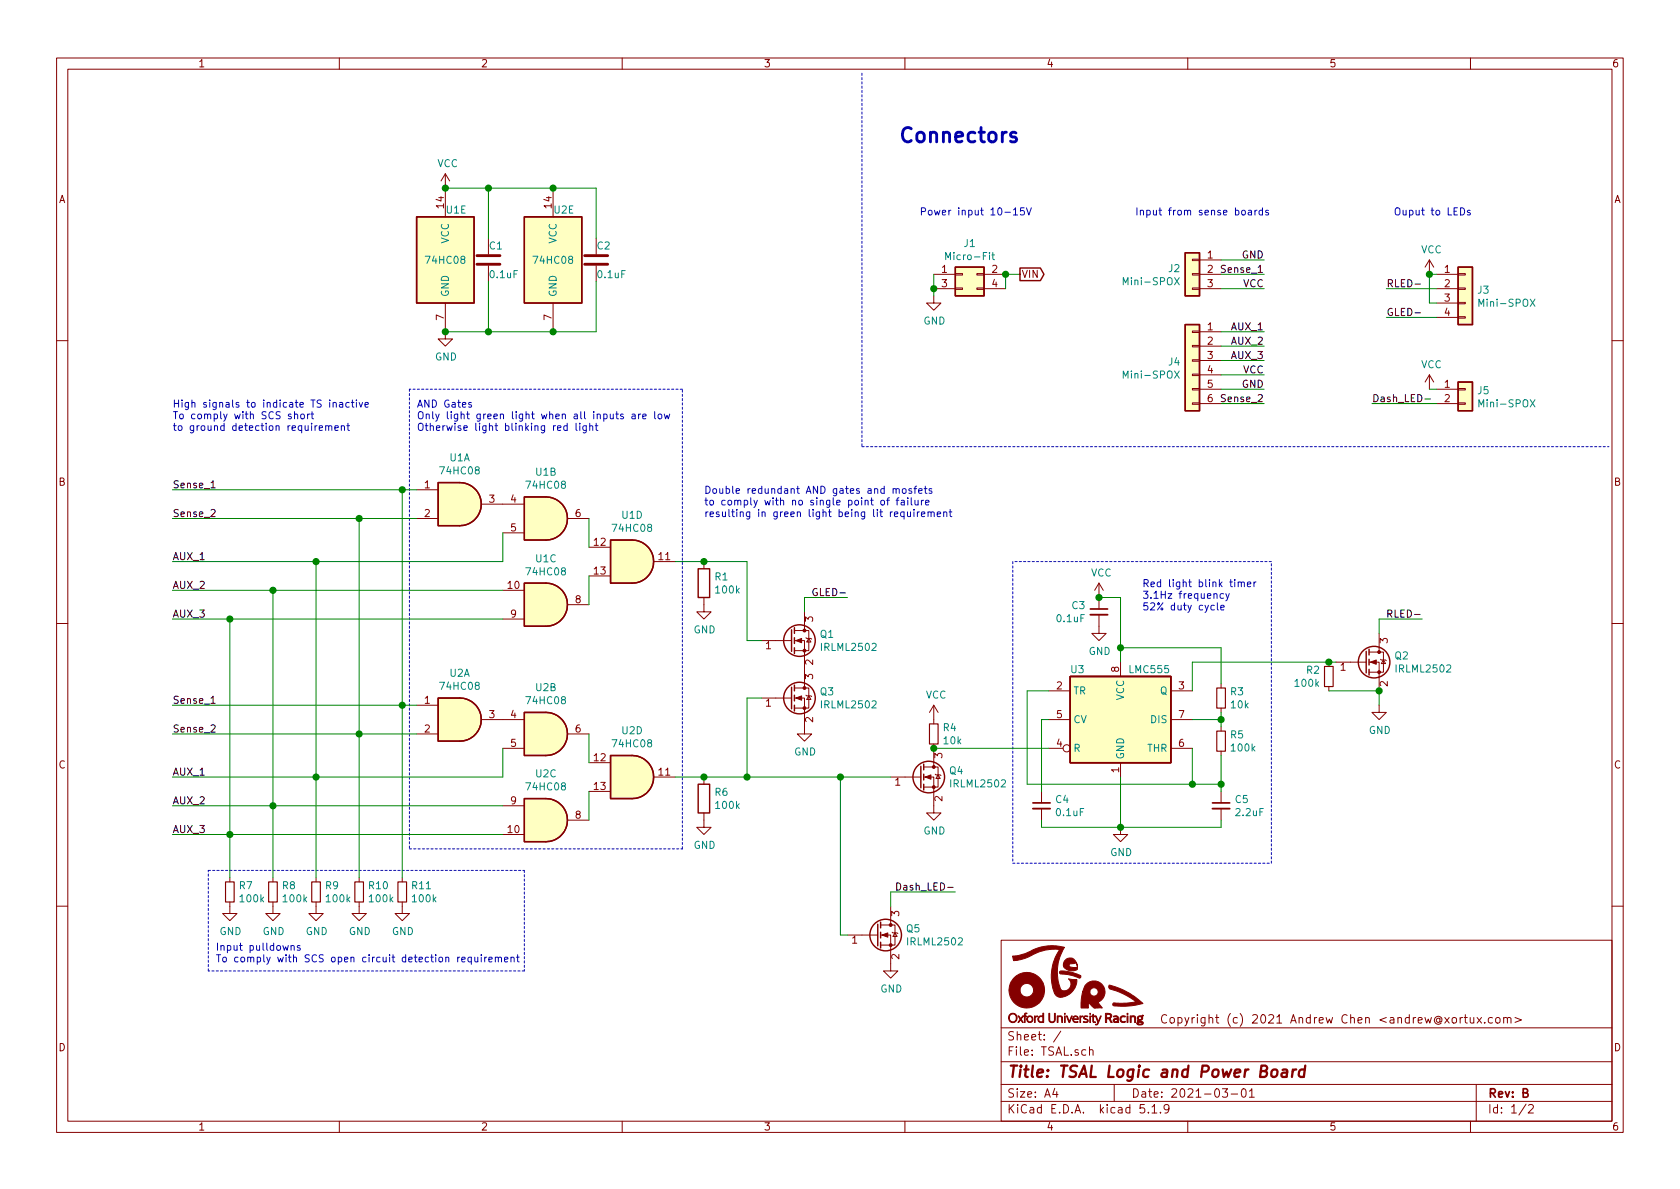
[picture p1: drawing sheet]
<svg xmlns="http://www.w3.org/2000/svg" width="297mm" height="210mm" viewBox="0 0 297 210" stroke-linecap="round" stroke-linejoin="round" font-family="sans-serif">
<g fill="none" stroke="#840000" stroke-width=".18">
<path d="M10 10.3h277v189.9h-277zM12 12.2h273v186.1h-273zM60 10.3v1.9M110 10.3v1.9M160 10.3v1.9M210 10.3v1.9M260 10.3v1.9M78.7 30.7v7.6M78.7 30.7l-.7 1.3M78.7 30.7l.8 1.3M97.8 33.3v5M78.7 53.6v6.3h1.3l-1.3 1.3-1.2-1.3h1.2"/>
<path d="M86.4 42.2v2.8M86.4 47v2.8M97.8 53.6v5.1M105.4 42.2v2.8M105.4 47v2.8M165.1 52.3v1.3h1.3l-1.3 1.3-1.3-1.3h1.3M165.1 48.5h3.8M165.1 51h3.8M168.9 50.9h1.3v.3h-1.3zM168.9 48.4h1.3v.2h-1.3zM172.7 50.9h1.3v.3h-1.3zM172.7 48.4h1.3v.2h-1.3z"/>
<path d="M174 48.5h3.8M174 51h3.8M210.8 50.9h1.3v.3h-1.3zM210.8 48.4h1.3v.2h-1.3zM210.8 45.8h1.3v.3h-1.3zM210.8 58.5h1.3v.3h-1.3zM212.1 48.5h3.8M212.1 51h3.8M212.1 46h3.8M212.1 58.7h3.8M252.7 46l-.7 1.2M252.7 46v2.5"/>
<path d="M252.7 46l.8 1.2M254 48.5h3.8M254 51h3.8M254 53.6h3.8M254 56.1h3.8M257.8 56h1.3v.3h-1.3zM257.8 53.5h1.3v.2h-1.3zM257.8 50.9h1.3v.3h-1.3zM257.8 48.4h1.3v.2h-1.3zM10 60.2h2M210.8 71.2h1.3v.3h-1.3zM210.8 68.7h1.3v.3h-1.3z"/>
<path d="M210.8 66.2h1.3v.2h-1.3zM210.8 63.6h1.3v.3h-1.3zM210.8 61.1h1.3v.2h-1.3zM212.1 68.8h3.8M212.1 71.4h3.8M212.1 61.2h3.8M212.1 63.7h3.8M212.1 66.3h3.8M252.7 66.3v2.5M252.7 66.3l-.7 1.3M252.7 66.3l.8 1.3M254 68.8h3.8"/>
<path d="M254 71.4h3.8M257.8 71.2h1.3v.3h-1.3zM257.8 68.7h1.3v.3h-1.3zM285 60.2h2M73.7 91.7h3.8M73.7 86.6h3.8M85.1 89.1h7.6M88.9 94.2h3.8M100.3 91.7h3.8M104.1 96.8h3.8M115.6 99.3h3.8M124.5 99.3v1.3"/>
<path d="M10 110.3h2M88.9 104.4h3.8M88.9 109.5h3.8M100.3 106.9h3.8M104.1 101.8h3.8M124.5 105.7v2.5h1.2l-1.2 1.3-1.3-1.3h1.3M134.6 113.3h5.4M140.5 113.3h1.7v8.4M140.5 111.5h2.5v3.6h-2.5M142.2 108.2v3.3M142.5 112.8l.1 .1h.8l.1 .1M143 112.9l.4 .6h-.8z"/>
<path d="M194.3 108.7v3.3h1.3l-1.3 1.3-1.3-1.3h1.3M194.3 103.1l-.8 1.3M194.3 103.1v4.6M194.3 103.1l.8 1.3M198.1 117.1v2.5M234.9 117.1v.8M236.2 117.1h5.4M242.1 117.1h1.7v5.1M242.1 115.3h2.5v3.6h-2.5M243.8 112v3.3M244.1 116.6l.1 .1h.8l.1 .1M244.6 116.7l.4 .6h-.8z"/>
<path d="M285 110.3h2M73.7 129.8h3.8M73.7 124.7h3.8M85.1 127.2h7.6M88.9 132.3h3.8M100.3 129.8h3.8M104.1 134.9h3.8M104.1 139.9h3.8M115.6 137.4h3.8M124.5 137.4v1.3M134.6 123.4h5.4M140.5 123.4h1.7v6.4h1.3l-1.3 1.3-1.2-1.3h1.2"/>
<path d="M140.5 121.7h2.5v3.5h-2.5M142.5 122.9l.1 .2h.8l.1 .1M143 123.1l.4 .6h-.8zM157.5 137.4h5.3M163.3 137.4h1.8v6.4h1.3l-1.3 1.2-1.3-1.2h1.3M163.3 135.6h2.6v3.6h-2.6M165.1 124.7l-.8 1.3M165.1 124.7v3.3M165.1 131.6v4M165.1 124.7l.8 1.3M165.4 136.9l.1 .1h.7l.2 .2M165.9 137l.3 .7h-.7z"/>
<path d="M184.1 139.9v2.1M185.4 122.2h3.8M185.4 132.3h2.6M185.4 127.2h3.8M198.1 134.9v2.5M207 122.2h3.8M207 132.3h3.8M207 127.2h3.8M215.9 120.9v.8M215.9 125.2v.8M215.9 128.5v.8M215.9 132.8v.8"/>
<path d="M215.9 139.9v2.1M234.9 121.4v.8M243.8 124.7v1.3h1.3l-1.3 1.2-1.2-1.2h1.2M40.6 159.5v2h1.3l-1.3 1.3-1.2-1.3h1.2M40.6 155.2v.8M48.3 159.5v2h1.2l-1.2 1.3-1.3-1.3h1.3M48.3 155.2v.8M55.9 159.5v2h1.2l-1.2 1.3-1.3-1.3h1.3M55.9 155.2v.8M63.5 159.5v2h1.3l-1.3 1.3-1.3-1.3h1.3M63.5 155.2v.8M71.1 159.5v2h1.3l-1.3 1.3-1.3-1.3h1.3"/>
<path d="M71.1 155.2v.8M88.9 147.6h3.8M88.9 142.5h3.8M100.3 145h3.8M124.5 143.8v2.5h1.2l-1.2 1.3-1.3-1.3h1.3M184.1 143v2M198.1 146.3v1.3h1.3l-1.3 1.2-1.3-1.2h1.3M215.9 143v2M10 160.2h2M149.9 165.3h5.3M155.7 165.3h1.8v6.4h1.2l-1.2 1.3-1.3-1.3h1.3M155.7 163.6h2.5v3.5h-2.5"/>
<path d="M157.5 160.3v3.3M157.7 164.8l.2 .2h.7l.1 .1M158.2 165l.4 .6h-.7zM177 166.3h108v32h-108zM258.6 179.9l-.3 .1-.1 .2M258.9 179.9h.5M259.1 179.4v1.3l.3 .2M259.9 179.9l.1 .9 .4 .1 .2-.1M260.6 179.9v1M261.2 179.9l.8 1M262 179.9l-.8 1M265.9 179.9v1"/>
<path d="M267.9 179.9l1.1 .5-1.1 .4M285 160.2h2M60 198.3v1.9M110 198.3v1.9M160 198.3v1.9M177 194.8h108M177 191.8h108M177 187.8h108M177 181.8h108M186.5 192.5l-.4 1h1M186.8 193v1M187.6 182.3l-1.3 2"/>
<path d="M192.6 185.7l.2-.1 .4 .1 .1 .9M192.6 185.1v1.5M197 191.8v3M202.3 195.3h-.7l-.1 .7 .3-.1 .5 .1 .1 .2-.1 .5-.2 .1-.6-.1M203 196.7v.1M203.7 195.8l.4-.5v1.5M203.7 196.8h.8M205.2 196.7v.1M206.7 196l-.1 .2a.48 .48 0 0 1-.7-.1v-.6a.48 .48 0 0 1 .7-.1v.1a1.19 1.19 0 0 1-.2 1.2l-.4 .1M210 198.3v1.9M216.1 192.5h.9l-.4 .6 .4 .1v.7l-.2 .1-.7-.1M217.7 193.5h1.1"/>
<path d="M219.6 192.7l.4-.2a.94 .94 0 0 1 0 1.5 .82 .82 0 0 1-.4-1.3zM220.9 193l.4-.5v1.5M220.9 194h.9M260 198.3v1.9M261 191.8v6.5M262.5 180.8v.1M263.9 180l-.5-.1-.3 .3 .1 .6 .2 .1 .5-.1M264.5 180.1l.2-.2 .5 .2v.7l-.3 .1-.4-.1zM265.9 180.1v-.1a.37 .37 0 0 1 .6 .1v.8M266.5 180.1l.1-.1a.37 .37 0 0 1 .6 .1v.8M269.8 195.2l-1.2 2M270.3 195.5l.2-.2h.3l.3 .5-.9 1h.9"/>
<circle cx="188.6" cy="132.3" r=".63"/>
</g>
<path d="M226.8 189.2h.7v1.2M227.6 189.6l-.7 .1a.4 .4 0 0 0-.3 .3 .4 .4 0 0 0 .2 .4l.7-.1M228.6 189.1l-.2 1.3M229.2 189.1a.55 .55 0 0 0-.7 .4M230.7 189.2a.68 .68 0 0 0-1 .3v.8l.3 .1 .6-.1M230.8 188.4l-.3 2" fill="none" stroke="#840000" stroke-width=".41"/>
<g fill="#840000" stroke="#840000" stroke-width=".18">
<path d="M193.7 179.6h.1l.4 1 .4-1h.1l-.5 1.4-.3 .2h-.2l.3-.1 .1-.3z"/>
<path d="M201.2 179.8l.3-.2 .3 .1 .3-.2 .1 .1-.2 .2a.5 .5 0 0 1-.2 .6 .5 .5 0 0 1-.5 .1l.1 .1h.3a.34 .34 0 0 1 .5 .4 .34 .34 0 0 1-.5 .2h-.1a.45 .45 0 0 1-.6-.3l.6 .2a.2 .2 0 0 0 .3 0 .2 .2 0 0 0 0-.3h-.6l-.3 .1 .2-.6-.1-.3h.2l.1 .3a.3 .3 0 0 0 .4-.2 .3 .3 0 0 0-.2-.4 .3 .3 0 0 0-.3 .3h-.2z"/>
<path d="M178.5 179.5a.78 .78 0 0 1 1.1-.1 .78 .78 0 0 1 0 1.2 .78 .78 0 0 1-1.2-.1l-.1-.5h.2a.63 .63 0 0 0 .8 .7 .63 .63 0 0 0 .4-1 .6 .6 0 0 0-.8-.4 .6 .6 0 0 0-.4 .7h-.2z"/>
<path d="M185.4 179.2h.2v1.1a.42 .42 0 0 0 .4 .4 .42 .42 0 0 0 .4-.3v-1.2h.2v.9a.59 .59 0 0 1-.5 .7 .59 .59 0 0 1-.7-.4z"/>
<path d="M181.7 179.8a.56 .56 0 0 1 .9 .1 .56 .56 0 0 1-.3 .8 .56 .56 0 0 1-.8-.5h.2a.45 .45 0 0 0 .7 .4 .45 .45 0 0 0-.1-.7 .41 .41 0 0 0-.4-.1 .41 .41 0 0 0-.2 .4h-.2z"/>
<path d="M183.6 179.8l.4-.2 .4 .1v-.5h.1v1.6h-.1a.56 .56 0 0 1-.6-.1 .56 .56 0 0 1-.3-.5h.1a.48 .48 0 0 0 .3 .5 .48 .48 0 0 0 .5-.1v-.8a.47 .47 0 0 0-.8 .4h-.1z"/>
<path d="M189.7 179.9a.51 .51 0 0 1 .7-.2 .51 .51 0 0 1 .3 .6h-.9a.52 .52 0 0 0 .8 .3v.2h-.1a.59 .59 0 0 1-.8-.6l.8-.1a.37 .37 0 0 0-.4-.3 .37 .37 0 0 0-.3 .4h-.1z"/>
<path d="M191.7 179.7a.42 .42 0 0 1 .6 .1h-.1a.31 .31 0 0 0-.3-.1 .31 .31 0 0 0-.2 .3l.3 .2a.37 .37 0 0 1 .4 .5 .37 .37 0 0 1-.6 .1h-.3l.1-.2 .4 .1a.22 .22 0 0 0 .3-.2 .22 .22 0 0 0-.3-.2h-.1a.31 .31 0 0 1-.3-.5z"/>
<path d="M193.2 179.4h.1v.2h.3v.2h-.3v.5a.25 .25 0 0 0 .1 .3 .25 .25 0 0 0 .3 .1l-.1 .1a.31 .31 0 0 1-.4-.4v-.6h-.2v-.2h.2z"/>
<path d="M196.9 179.7l.5-.1a1.06 1.06 0 0 1 .4 1.1l-.4 .1a.38 .38 0 0 1-.6-.4h.2a.34 .34 0 0 0 .6 .2v-.3h-.5l-.1 .1h-.2a.61 .61 0 0 1 .8-.3 .37 .37 0 0 0-.3-.3 .37 .37 0 0 0-.4 .1z"/>
<path d="M198.1 179.9a.68 .68 0 0 1 .9-.2l-.1 .2a.46 .46 0 0 0-.6 0 .46 .46 0 0 0 0 .6 .46 .46 0 0 0 .6 .1 .2 .2 0 0 1 0 .2 .2 .2 0 0 1-.3 0 .59 .59 0 0 1-.5-.3 .59 .59 0 0 1 0-.6z"/>
<path d="M180 179.6h.1l.2 .3a.19 .19 0 0 0 .1 .2 .19 .19 0 0 0 .2-.2l.3-.3-.1 .3a.39 .39 0 0 0-.3 .3 .39 .39 0 0 0 .3 .4l.1 .2h-.1l-.3-.5-.5 .5 .1-.1a.45 .45 0 0 0 .1-.7z"/>
<path d="M181.2 179.3l.1-.1a.14 .14 0 0 1 .1-.1 .14 .14 0 0 1 .1 .2l-.2 .1v.2h.2v.2h-.2v1h-.2v-1h-.2v-.2h.2z"/>
<path d="M182.9 179.6h.1v.2l.5-.1v.1l-.5 .1v.9h-.1z"/>
<path d="M186.9 179.6l.1 .1a.49 .49 0 0 1 .6 0 .49 .49 0 0 1 .3 .5v.6h-.2v-.6a.36 .36 0 0 0-.2-.4 .36 .36 0 0 0-.4 .1v.9h-.2z"/>
<path d="M188.2 179.6h.1v1.2h-.1z"/>
<path d="M188.5 179.6l.2 .1 .4 .9 .4-1h.1l-.5 1.2h-.1z"/>
<path d="M190.9 179.6h.2v.2l.4-.1-.4 .2v.9h-.2z"/>
<path d="M192.7 179.6h.1v1.2h-.1z"/>
<path d="M195.5 179.2h.6a.43 .43 0 0 1 .5 .4 .43 .43 0 0 1-.4 .5l.4 .7h-.2l-.4-.6h-.3v.6h-.2v-.8h.3a.36 .36 0 0 0 .6-.4 .36 .36 0 0 0-.6-.2h-.1v.6h-.2z"/>
<path d="M199.3 179.6h.1v1.2h-.1z"/>
<path d="M199.8 179.6l.3 .1a.48 .48 0 0 1 .6 0 .48 .48 0 0 1 .1 .6v.5h-.2v-.5a.39 .39 0 0 0-.1-.5 .39 .39 0 0 0-.5 .1v.9h-.2z"/>
<path d="M199.3 179.2h.1v.2h-.1z"/>
<path d="M188.2 179.2h.1v.2h-.1z"/>
<path d="M192.7 179.2h.1v.2h-.1z"/>
<path d="M191.9 174.2a1.95 1.95 0 0 1 3.1 .1 1.95 1.95 0 0 1-.9 2.9l.8 1.1h-1.3a1.5 1.5 0 0 1-1-.8l-.1-.2-.1 .4a.31 .31 0 0 1 .1 .4 .31 .31 0 0 1-.4 .2h-.5a.38 .38 0 0 1-.5-.2 .38 .38 0 0 1 0-.4l.3-2.3h1.3a.75 .75 0 0 0 1 .7 .75 .75 0 0 0 .2-1.3 .75 .75 0 0 0-1.2 .4v.2h-1.3z"/>
<path d="M179.2 173a3.1 3.1 0 0 1 5 .4 3.1 3.1 0 0 1-1.8 4.7 3.1 3.1 0 0 1-4-3h1.9a1.21 1.21 0 0 0 1.7 1.1 1.21 1.21 0 0 0 .3-2 1.21 1.21 0 0 0-1.9 .7l-.1 .2h-1.9a3.1 3.1 0 0 1 .8-2.1z"/>
<path d="M196.1 174.2a12.6 12.6 0 0 1 6 3.3h-.1a11.3 11.3 0 0 1-5.2 .2 .25 .25 0 0 1 0-.2 .25 .25 0 0 1 .3-.1h2.1l1.7-.2a15.4 15.4 0 0 0-4.8-2.4l-.1-.3z"/>
<path d="M179 169.1h.1a8.9 8.9 0 0 0 4.1-1.4l.9-.2 1.6-.3 1 .1 1.5 .2a7.7 7.7 0 0 0-.5 7.6l.1 .1a1.2 1.2 0 0 0 1.4-.6 1.2 1.2 0 0 0-.3-1.5l1.5 .2a2.99 2.99 0 0 1-3.3 3l-.5-.4-.2-.5a8.3 8.3 0 0 1 1-7.5 8.6 8.6 0 0 0-5.6 1.4l-1.8 .5a.63 .63 0 0 1-.8-.1z"/>
<path d="M187.4 171.8a6.5 6.5 0 0 1 3.7 .7v.1a.28 .28 0 0 1-.1 .3 .28 .28 0 0 1-.2 0 11.3 11.3 0 0 0-3.4-.8z"/>
<path d="M188.2 169.9a1.23 1.23 0 0 1 1.4-.5 1.23 1.23 0 0 1 .8 1.2l.1 .2a.58 .58 0 0 1 0 .6 .58 .58 0 0 1-.6 .2l-.5 .1a1.48 1.48 0 0 1-1.4-1h1l.2 .3 1.3 .1a.58 .58 0 0 0-.3-.8l-1 .2-.2 .2h-1z"/>
<path d="M242.3 117.1l1-.4v.8z"/>
<path d="M163.6 137.4l1-.4v.8z"/>
<path d="M156 165.3l1-.3v.7z"/>
<path d="M140.7 113.3l1-.4v.8z"/>
<path d="M140.7 123.4l1-.3v.7z"/>
<circle cx="243.8" cy="118.9" r=".25"/>
<circle cx="243.8" cy="115.3" r=".25"/>
<circle cx="165.1" cy="139.2" r=".25"/>
<circle cx="165.1" cy="135.6" r=".25"/>
<circle cx="157.5" cy="167.1" r=".25"/>
<circle cx="157.5" cy="163.6" r=".25"/>
<circle cx="142.2" cy="115.1" r=".25"/>
<circle cx="142.2" cy="111.5" r=".25"/>
<circle cx="142.2" cy="125.2" r=".25"/>
<circle cx="142.2" cy="121.7" r=".25"/>
</g>
<path d="M84.3 46.7h4.1M84.3 45.2h4.1M103.4 46.7h4M103.4 45.2h4" fill="none" stroke="#840000" stroke-width=".51"/>
<g fill="#ffffc2" stroke="#ffffc2" stroke-width=".18">
<path d="M168.9 47.2h5.1v5.1h-5.1z"/>
<path d="M96.5 103.1a3.8 3.8 0 0 1 3.8 3.8 3.8 3.8 0 0 1-3.8 3.8z"/>
<path d="M92.7 103.1h3.8v7.6h-3.8z"/>
<path d="M209.5 44.7h2.6v7.6h-2.6z"/>
<path d="M189.2 119.6h17.8v15.3h-17.8z"/>
<path d="M73.7 38.3h10.1v15.3h-10.1z"/>
<path d="M92.7 38.3h10.2v15.3h-10.2z"/>
<path d="M96.5 126a3.8 3.8 0 0 1 3.8 3.8 3.8 3.8 0 0 1-3.8 3.8z"/>
<path d="M92.7 126h3.8v7.6h-3.8z"/>
<path d="M81.3 123.4a3.8 3.8 0 0 1 3.8 3.8 3.8 3.8 0 0 1-3.8 3.9z"/>
<path d="M77.5 123.4h3.8v7.7h-3.8z"/>
<path d="M96.5 141.2a3.8 3.8 0 0 1 3.8 3.8 3.8 3.8 0 0 1-3.8 3.8z"/>
<path d="M92.7 141.2h3.8v7.6h-3.8z"/>
<path d="M111.8 133.6a3.8 3.8 0 0 1 3.8 3.8 3.8 3.8 0 0 1-3.8 3.8z"/>
<path d="M107.9 133.6h3.9v7.6h-3.9z"/>
<path d="M111.8 95.5a3.8 3.8 0 0 1 3.8 3.8 3.8 3.8 0 0 1-3.8 3.8z"/>
<path d="M107.9 95.5h3.9v7.6h-3.9z"/>
<path d="M257.8 67.6h2.5v5h-2.5z"/>
<path d="M257.8 47.2h2.5v10.2h-2.5z"/>
<path d="M96.5 87.9a3.8 3.8 0 0 1 3.8 3.8 3.8 3.8 0 0 1-3.8 3.8z"/>
<path d="M92.7 87.9h3.8v7.6h-3.8z"/>
<path d="M209.5 57.4h2.6v15.2h-2.6z"/>
<path d="M81.3 85.3a3.8 3.8 0 0 1 3.8 3.8 3.8 3.8 0 0 1-3.8 3.9z"/>
<path d="M77.5 85.3h3.8v7.7h-3.8z"/>
</g>
<g fill="none" stroke="#840000" stroke-width=".25">
<path d="M73.7 38.3h10.1v15.3h-10.1zM92.7 38.3h10.2v15.3h-10.2zM168.9 47.2h5.1v5.1h-5.1zM180.3 47.4h3.6l.7 1.1-.7 1.1h-3.6zM209.5 44.7h2.6v7.6h-2.6zM209.5 57.4h2.6v15.2h-2.6zM257.8 47.2h2.5v10.2h-2.5zM257.8 67.6h2.5v5h-2.5zM77.5 85.3h3.8a3.8 3.8 0 0 1 3.8 3.8 3.8 3.8 0 0 1-3.8 3.9h-3.8zM92.7 87.9h3.8a3.8 3.8 0 0 1 3.8 3.8 3.8 3.8 0 0 1-3.8 3.8h-3.8zM107.9 95.5h3.9a3.8 3.8 0 0 1 3.8 3.8 3.8 3.8 0 0 1-3.8 3.8h-3.9zM92.7 103.1h3.8a3.8 3.8 0 0 1 3.8 3.8 3.8 3.8 0 0 1-3.8 3.8h-3.8z"/>
<path d="M123.4 100.6h2.1v5.1h-2.1zM140 111.4v3.8M140.5 111v1M140.5 112.8v1M140.5 114.5v1.1M189.2 119.6h17.8v15.3h-17.8zM241.6 115.2v3.8M242.1 114.8v1M242.1 116.6v1M242.1 118.4v1M77.5 123.4h3.8a3.8 3.8 0 0 1 3.8 3.8 3.8 3.8 0 0 1-3.8 3.9h-3.8zM92.7 126h3.8a3.8 3.8 0 0 1 3.8 3.8 3.8 3.8 0 0 1-3.8 3.8h-3.8z"/>
<path d="M107.9 133.6h3.9a3.8 3.8 0 0 1 3.8 3.8 3.8 3.8 0 0 1-3.8 3.8h-3.9zM123.4 138.7h2.1v5.1h-2.1zM140 121.5v3.8M140.5 121.2v1M140.5 122.9v1M140.5 124.7v1M162.8 135.5v3.8M163.3 135.1v1M163.3 136.9v1M163.3 138.7v1M92.7 141.2h3.8a3.8 3.8 0 0 1 3.8 3.8 3.8 3.8 0 0 1-3.8 3.8h-3.8zM155.2 163.4v3.9"/>
<path d="M155.7 163.1v1M155.7 164.8v1.1M155.7 166.6v1"/>
<circle cx="141.4" cy="113.3" r="2.79"/>
<circle cx="243" cy="117.1" r="2.79"/>
<circle cx="141.4" cy="123.4" r="2.79"/>
<circle cx="164.2" cy="137.4" r="2.79"/>
<circle cx="156.6" cy="165.3" r="2.79"/>
</g>
<path d="M167.2 45.9v-1.3l.4 1 .4-1v1.3M175.4 45.1h.4M175.5 44.6v1.1l.3 .2M207.7 49.1l.8 1.3M208.5 49.1l-.8 1.3M270.6 52.9l.8 1.3M271.4 52.9l-.8 1.3M207.7 65.6l.8 1.3M208.5 65.6l-.8 1.3M270.6 70.7l.8 1.3M271.4 70.7l-.8 1.3" fill="none" stroke="#008484" stroke-width=".18"/>
<path d="M234.2 117.9h1.5v3.5h-1.5zM164.3 128h1.6v3.6h-1.6zM215.1 129.3h1.6v3.5h-1.6zM215.1 121.7h1.6v3.5h-1.6zM39.9 156h1.5v3.5h-1.5zM47.5 156h1.5v3.5h-1.5zM55.1 156h1.5v3.5h-1.5zM62.7 156h1.6v3.5h-1.6zM70.4 156h1.5v3.5h-1.5z" fill="none" stroke="#840000" stroke-width=".2"/>
<path d="M192.8 108.7h3M182.6 143h3.1M214.4 143h3" fill="none" stroke="#840000" stroke-width=".33"/>
<path d="M192.8 107.7h3M182.6 142h3.1M214.4 142h3" fill="none" stroke="#840000" stroke-width=".3"/>
<g fill="none" stroke="#0000c2" stroke-width=".18" stroke-dasharray=".4 .4">
<path d="M152.4 12.9v66.1M72.4 68.8v81.3M120.6 68.8h-48.2M152.4 79h132.1M179.1 99.3v53.3M224.8 99.3h-45.7M36.8 153.9h55.9M72.4 150.1h48.2M92.7 153.9v17.8M120.6 150.1v-81.3M179.1 152.6h45.7M224.8 152.6v-53.3"/>
<path d="M36.8 171.7v-17.8M92.7 171.7h-55.9"/>
</g>
<g fill="none" stroke="#008400" stroke-width=".18">
<path d="M78.7 33.3h26.7v8.9M86.4 33.3v8.9M86.4 49.8v8.9M105.4 49.8v8.9h-26.7M165.1 48.5v3.8M180.3 48.5h-2.5v2.5M215.9 51h7.6M215.9 46h7.6M215.9 58.7h7.6M215.9 48.5h7.6M245.1 51h8.9M245.1 56.1h8.9"/>
<path d="M254 48.5h-1.3v5.1h1.3M215.9 71.4h7.6M215.9 68.8h7.6M215.9 66.3h7.6M215.9 61.2h7.6M215.9 63.7h7.6M242.6 71.4h11.4M252.7 68.8h1.3M30.5 86.6h43.2M30.5 91.7h43.2M55.9 99.3v55.9M63.5 91.7v63.5"/>
<path d="M71.1 86.6v68.6M88.9 94.2v5.1h-58.4M104.1 91.7v5.1M119.4 99.3h12.7v14h2.5M30.5 109.5h58.4M30.5 104.4h58.4M40.6 109.5v45.7M48.3 104.4v50.8M104.1 101.8v5.1M149.9 105.7h-7.7v2.5M194.3 105.7h3.8v11.4M198.1 114.5h17.8v6.4"/>
<path d="M236.2 117.1h-25.4v5.1M251.5 109.5h-7.7v2.5M30.5 129.8h43.2M30.5 124.7h43.2M88.9 132.3v5.1h-58.4M104.1 129.8v5.1M104.1 139.9v5.1M119.4 137.4h38.1M134.6 123.4h-2.5v14M148.6 137.4v27.9h1.3M165.1 132.3h20.3M185.4 127.2h-1.3v12.7"/>
<path d="M185.4 122.2h-3.8v16.5h34.3M198.1 137.4v8.9M210.8 132.3v6.4M210.8 127.2h5.1M215.9 126v2.5M215.9 133.6v6.3M234.9 122.2h8.9v2.5M30.5 147.6h58.4M30.5 142.5h58.4M168.9 157.7h-11.4v2.6M184.1 145v1.3h31.8v-1.3"/>
</g>
<path d="M250.2 55.3h1M250.2 50.2h1M251.9 70.6h1M37.3 90.2l.5-.1 .2 .3-.7 1h.7M37.3 86.3h.7M144.4 104.1a.59 .59 0 0 0-.7 .6 .59 .59 0 0 0 .7 .6l.1-.5h-.2M245.4 108.5h.6v-.5l-.1-.1h-.5v1.2M37.3 128.3l.5-.1 .2 .3-.7 1h.7M37.3 124.4h.7M158.5 156.1a.64 .64 0 0 1 .8 .7 .64 .64 0 0 1-.8 .6z" fill="none" stroke="#000" stroke-width=".18"/>
<g fill="none" stroke="#0000c2" stroke-width=".18">
<path d="M179.2 37.1l.4-.4v1.3M179.2 38h.7M181.1 36.7h-.6l-.1 .7 .2-.2 .5 .2v.5l-.2 .1-.5-.1M181.5 36.7l.4 1.3 .4-1.3M220.8 37.2h.4l.1 .8M221.3 37.5h-.4l-.2 .2 .2 .3h.4M221.9 37.2v.8M222.2 37.2l-.3 .2M223.2 37.2h-.3l-.3 .2 .1 .6h.5M223.2 36.7v1.3M224.3 37.2h-.3l-.2 .2v.1l.5 .2v.3h-.5M258.2 36.7a.64 .64 0 0 1 .8 .7 .64 .64 0 0 1-.8 .6z"/>
<path d="M259.9 37.2h-.3l-.2 .2 .1 .1 .4 .2v.3h-.5M51.5 73.3l-.3-.1-.2 .2 .1 .2 .4 .1v.3h-.5M52.1 73.3l.1-.1 .4 .1v.8M52.1 72.8v1.3M53.2 73.3l.2-.1 .4 .1v.5l-.1 .2-.3 .1-.2-.2zM54.4 73.2v.9M54.7 73.2l-.2 .1-.1 .2M55 73.2h.4M55.2 72.8v1.1l.2 .2M56.4 75.7l.6-.1v-.3h-.4l-.2 .2 .1 .6h.5M57.6 75.4l.2-.1h.3v.8M57.6 75.3v.8"/>
<path d="M58.1 75.5l.2-.2h.3l.1 .8M58.9 71.3l.2-.1h.3l.1 .8M58.9 71.2v.8M59.2 75.7l.6-.1v-.3h-.4l-.2 .2 .1 .6h.5M60 71.2h.5l.1 .8M60.4 75.4l.1-.1h.3l.1 .8M60.4 75.3v.8M60.6 71.5h-.4l-.2 .2v.3h.6M61.3 75.3h.5M61.5 74.8v1.1l.3 .2M61.7 71.2h-.3l-.3 .2 .2 .6h.4M62.1 71.2h.5"/>
<path d="M62.3 70.7v1.1l.3 .2M63 70.7v.2M63 71.2v.8M63.5 71.2l.3 .8 .3-.8M64.5 71.6l.6-.1v-.3h-.4l-.2 .1 .1 .7h.5M83.3 71.2h-.3l-.1 .1v.2l.4 .1v.4h-.4M100.3 75.3h-.4l-.2 .2 .1 .6h.5M100.3 74.8v1.3M101.9 74.8v1.1l.1 .2M102.5 75.3v.8M103.7 75.3l-.1 1.1-.2 .1h-.3M103.7 75.3h-.4l-.3 .2 .2 .6h.5"/>
<path d="M104.3 75.4l.1-.1h.3l.1 .8M104.3 74.8v1.3M105.2 75.3h.5M105.4 74.8v1.1l.3 .2M108.9 73.2h.4M109 72.8v1.1l.3 .2M110.2 73.3l-.3-.1-.2 .2 .1 .2 .4 .1v.3h-.5M111.8 73.3h.4l.1 .8M112.3 73.5l-.4 .1-.2 .2 .1 .2h.5M112.9 73.2v.9M113.3 73.2l-.4 .3M113.6 73.6l.6-.1v-.2l-.4-.1-.2 .2 .1 .6h.5"/>
<path d="M115.7 72.8v1.1l.2 .2M116.4 73.3l.2-.1 .4 .1v.5l-.1 .2-.3 .1-.2-.2zM117.4 73.2l.3 .9 .2-.6 .3 .6 .2-.9M155.9 88.5h.3l.1 .1v.6l-.3 .1-.2-.1-.1-.5zM156.8 88.5h.5M157.3 88l-.4 .2v1.1M157.9 86.5l.2-.1 .3 .1v.7M158.4 86.6l.2-.2 .3 .1 .1 .7M158.4 88.5h.5M158.9 88l-.3 .2v1.1M159.4 88.5h.4l.1 .8M159.6 86.5l.2-.1 .3 .1 .1 .1-.1 .6h-.3l-.2-.1z"/>
<path d="M159.8 90.6l-.3-.1-.3 .2 .2 .6h.4M159.8 90.5v1.3M159.9 88.8h-.4l-.2 .2 .1 .2h.5M160.5 90.5v.8l.3 .1 .2-.2M160.5 88v.2M160.5 88.5v.8M161 90.5v.9M161.1 88v1.1l.2 .2M161.2 86.5l-.3-.1-.2 .2 .1 .2 .4 .1v.3h-.5M161.6 90.1v.1M161.6 86.4h.5M161.6 90.5v.9"/>
<path d="M161.8 88.5v.7l.3 .1 .2-.1M162.1 86l-.3 .2v1M162.2 90.5v.9M162.3 88.5v.8M162.4 86.8l.6-.1v-.2l-.4-.1-.2 .2 .1 .6h.5M162.6 90.5l-.4 .2M162.9 90.9l.6-.1v-.2l-.4-.1-.2 .2 .1 .6h.5M162.9 88.5v.8M163.3 88.5l-.4 .2M163.4 86.4h.5M163.6 86v1.1l.3 .1M163.7 88.9l.6-.1-.1-.3h-.4l-.1 .1v.6h.5"/>
<path d="M164.1 90.6l.2-.1 .3 .1v.8M164.1 90.5v.9M164.6 90.7l.2-.2 .3 .1 .1 .8M164.7 86.5l-.3-.1-.1 .2v.2l.4 .1v.3h-.4M165.7 90.9l.6-.1-.1-.2-.3-.1-.2 .2 .1 .6h.4M166.9 90.6l.1-.1 .3 .1 .1 .8M166.9 90.5v.9M167.8 90.5h.5M168 90.1v1.1l.3 .2M214.7 107.1l-.4-.1-.2 .3 .1 .5h.5M215.2 106.6v1.1l.2 .2M215.8 107.4l.7-.1-.1-.2-.4-.1-.2 .2 .1 .6h.5"/>
<path d="M216.3 105h-.3l-.3 .2 .1 .6h.5M216.7 105l.3 .8M217.3 105l-.4 1.1-.2 .1M218.3 102.5v.1M218.3 102.9v.9M218.9 103l.2-.1 .3 .1 .1 .8M218.9 102.9v.9M219.5 103.1l.2-.2 .3 .1v.8M220.5 103.3l.7-.1-.1-.2-.3-.1-.3 .2 .1 .6h.5M221.7 102.9v.9M222.1 102.9l-.3 .1-.1 .1M50 167.2l.3 .8 .2-.6 .2 .6 .3-.8"/>
<path d="M51.5 167.3l.1-.1 .3 .1 .1 .7M51.5 167.2v.8M53 167.3l-.3-.1-.1 .2v.2l.4 .1v.3h-.4M81.6 169.7l.6-.1v-.3h-.4l-.2 .1 .1 .6h.5M83.3 169.3h-.3l-.3 .2 .2 .5h.4M83.3 169.3v1.2M83.9 169.3l.1 .7 .3 .1 .2-.1M84.5 169.3v.8M85.1 168.8v.2M85.1 169.3v.8M85.7 169.3v.8M86.1 169.3l-.4 .2"/>
<path d="M86.4 169.7l.6-.1v-.3h-.4l-.2 .1 .1 .6h.5M87.6 169.4l.2-.1h.3v.8M87.6 169.3v.8M88.1 169.4l.2-.1h.3l.1 .8M89.2 169.7l.6-.1-.1-.3h-.3l-.2 .1 .1 .6h.4M90.3 169.4l.2-.1h.3l.1 .8M90.3 169.3v.8M91.3 169.3h.5M91.5 168.8v1.1l.3 .2"/>
</g>
<path d="M179.6 23.5l-.6-.1-.3 .3 .1 .4 .8 .3 .2 .2-.2 .4-.2 .1-.7-.1" fill="none" stroke="#0000c2" stroke-width=".51"/>
<g fill="#008400" stroke="#008400" stroke-width=".25">
<circle cx="198.1" cy="114.5" r=".51"/>
<circle cx="165.1" cy="132.3" r=".51"/>
<circle cx="235" cy="117.1" r=".51"/>
<circle cx="124.5" cy="99.3" r=".51"/>
<circle cx="198.1" cy="146.3" r=".51"/>
<circle cx="194.3" cy="105.7" r=".51"/>
<circle cx="243.8" cy="122.2" r=".51"/>
<circle cx="148.6" cy="137.4" r=".51"/>
<circle cx="71.1" cy="86.6" r=".51"/>
<circle cx="132.1" cy="137.4" r=".51"/>
<circle cx="215.9" cy="127.2" r=".51"/>
<circle cx="210.8" cy="138.7" r=".51"/>
<circle cx="215.9" cy="138.7" r=".51"/>
<circle cx="55.9" cy="137.4" r=".51"/>
<circle cx="252.7" cy="48.5" r=".51"/>
<circle cx="71.1" cy="124.7" r=".51"/>
<circle cx="63.5" cy="91.7" r=".51"/>
<circle cx="165.1" cy="51" r=".51"/>
<circle cx="177.8" cy="48.5" r=".51"/>
<circle cx="63.5" cy="129.8" r=".51"/>
<circle cx="55.9" cy="99.3" r=".51"/>
<circle cx="97.8" cy="58.7" r=".51"/>
<circle cx="97.8" cy="33.3" r=".51"/>
<circle cx="78.7" cy="58.7" r=".51"/>
<circle cx="86.4" cy="58.7" r=".51"/>
<circle cx="124.5" cy="137.4" r=".51"/>
<circle cx="86.4" cy="33.3" r=".51"/>
<circle cx="48.3" cy="104.4" r=".51"/>
<circle cx="48.3" cy="142.5" r=".51"/>
<circle cx="40.6" cy="109.5" r=".51"/>
<circle cx="40.6" cy="147.6" r=".51"/>
<circle cx="78.7" cy="33.3" r=".51"/>
</g>
<text font-size="3.5" fill="#0000c2" x="158.7" y="25.2">Connectors</text>
<text font-size="2.8" fill="#840000" x="178" y="190.5">Title: TSAL Logic and Power Board</text>
<g font-size="2.1" fill="#840000">
<text x="178" y="184">Sheet: /</text>
<text x="205" y="181">Copyright (c) 2021 Andrew Chen &lt;andrew@xortux.com&gt;</text>
<text x="178" y="186.7">File: TSAL.sch</text>
<text x="178" y="196.9">KiCad E.D.A. kicad 5.1.9</text>
<text x="178" y="194.1">Size: A4</text>
<text x="200" y="194.1">Date: 2021-03-01</text>
<text x="263" y="194.1">Rev: B</text>
<text x="263" y="196.9">Id: 1/2</text>
</g>
<g font-size="1.8" fill="#840000">
<text x="35" y="11.9">1</text>
<text x="85" y="11.9">2</text>
<text x="135" y="11.9">3</text>
<text x="185" y="11.9">4</text>
<text x="235" y="11.9">5</text>
<text x="285" y="11.9">6</text>
<text x="10.4" y="35.9">A</text>
<text x="285.4" y="35.9">A</text>
<text x="78.5" y="36.8" transform="rotate(-90 78.5 36.8)">14</text>
<text x="97.5" y="36.8" transform="rotate(-90 97.5 36.8)">14</text>
<text x="213.5" y="45.7">1</text>
<text x="166.5" y="48.3">1</text>
<text x="166.5" y="50.8">3</text>
<text x="175.4" y="48.3">2</text>
<text x="175.4" y="50.8">4</text>
<text x="180.6" y="49.1">VIN</text>
<text x="213.5" y="48.3">2</text>
<text x="213.5" y="50.8">3</text>
<text x="255.4" y="48.3">1</text>
<text x="255.4" y="50.8">2</text>
<text x="255.4" y="53.3">3</text>
<text x="78.5" y="56.6" transform="rotate(-90 78.5 56.6)">7</text>
<text x="97.5" y="56.6" transform="rotate(-90 97.5 56.6)">7</text>
<text x="213.5" y="58.4">1</text>
<text x="255.4" y="55.9">4</text>
<text x="213.5" y="61">2</text>
<text x="213.5" y="63.5">3</text>
<text x="213.5" y="66">4</text>
<text x="213.5" y="68.6">5</text>
<text x="213.5" y="71.1">6</text>
<text x="255.4" y="68.6">1</text>
<text x="255.4" y="71.1">2</text>
<text x="10.4" y="85.9">B</text>
<text x="75.1" y="86.4">1</text>
<text x="86.5" y="88.9">3</text>
<text x="90.3" y="88.9">4</text>
<text x="285.4" y="85.9">B</text>
<text x="75.1" y="91.4">2</text>
<text x="90.3" y="94">5</text>
<text x="101.8" y="91.4">6</text>
<text x="105.1" y="96.5">12</text>
<text x="105.1" y="101.6">13</text>
<text x="116.5" y="99.1">11</text>
<text x="89.8" y="104.1">10</text>
<text x="101.8" y="106.7">8</text>
<text x="90.3" y="109.2">9</text>
<text x="143.8" y="110" transform="rotate(-90 143.8 110)">3</text>
<text x="245.4" y="113.8" transform="rotate(-90 245.4 113.8)">3</text>
<text x="135.4" y="114.8">1</text>
<text x="143.8" y="117.6" transform="rotate(-90 143.8 117.6)">2</text>
<text x="197.9" y="118.8" transform="rotate(-90 197.9 118.8)">8</text>
<text x="237" y="118.6">1</text>
<text x="75.1" y="124.5">1</text>
<text x="135.4" y="125">1</text>
<text x="143.8" y="120.1" transform="rotate(-90 143.8 120.1)">3</text>
<text x="186.8" y="121.9">2</text>
<text x="208.4" y="121.9">3</text>
<text x="245.4" y="121.4" transform="rotate(-90 245.4 121.4)">2</text>
<text x="75.1" y="129.5">2</text>
<text x="86.5" y="127">3</text>
<text x="90.3" y="127">4</text>
<text x="101.8" y="129.5">6</text>
<text x="143.8" y="127.7" transform="rotate(-90 143.8 127.7)">2</text>
<text x="186.8" y="127">5</text>
<text x="208.4" y="127">7</text>
<text x="10.4" y="135.9">C</text>
<text x="90.3" y="132.1">5</text>
<text x="105.1" y="134.6">12</text>
<text x="116.5" y="137.2">11</text>
<text x="166.6" y="134.1" transform="rotate(-90 166.6 134.1)">3</text>
<text x="186.8" y="132.1">4</text>
<text x="197.9" y="136.6" transform="rotate(-90 197.9 136.6)">1</text>
<text x="208.4" y="132.1">6</text>
<text x="285.4" y="135.9">C</text>
<text x="90.3" y="142.2">9</text>
<text x="105.1" y="139.7">13</text>
<text x="158.3" y="138.9">1</text>
<text x="166.6" y="141.7" transform="rotate(-90 166.6 141.7)">2</text>
<text x="89.8" y="147.3">10</text>
<text x="101.8" y="144.8">8</text>
<text x="150.6" y="166.9">1</text>
<text x="159" y="162" transform="rotate(-90 159 162)">3</text>
<text x="159" y="169.6" transform="rotate(-90 159 169.6)">2</text>
<text x="10.4" y="185.9">D</text>
<text x="285.4" y="185.9">D</text>
<text x="35" y="199.9">1</text>
<text x="85" y="199.9">2</text>
<text x="135" y="199.9">3</text>
<text x="185" y="199.9">4</text>
<text x="235" y="199.9">5</text>
<text x="285" y="199.9">6</text>
</g>
<g font-size="1.8" fill="#008484">
<text x="77.3" y="29.6">VCC</text>
<text x="78.9" y="37.8">U1E</text>
<text x="98" y="37.8">U2E</text>
<text x="75.5" y="46.7">74HC08</text>
<text x="79.4" y="43.1" transform="rotate(-90 79.4 43.1)">VCC</text>
<text x="86.6" y="44.1">C1</text>
<text x="94.6" y="46.7">74HC08</text>
<text x="98.4" y="43.1" transform="rotate(-90 98.4 43.1)">VCC</text>
<text x="105.6" y="44.1">C2</text>
<text x="167.7" y="46">Micro-Fit</text>
<text x="170.5" y="43.7">J1</text>
<text x="251.3" y="44.8">VCC</text>
<text x="79.4" y="52.6" transform="rotate(-90 79.4 52.6)">GND</text>
<text x="86.7" y="49.2">0.1uF</text>
<text x="98.4" y="52.6" transform="rotate(-90 98.4 52.6)">GND</text>
<text x="105.8" y="49.2">0.1uF</text>
<text x="199" y="50.4">Mini-SPOX</text>
<text x="206.7" y="48.1">J2</text>
<text x="261.3" y="51.9">J3</text>
<text x="163.3" y="57.4">GND</text>
<text x="261.9" y="54.2">Mini-SPOX</text>
<text x="76.9" y="63.7">GND</text>
<text x="206.7" y="64.6">J4</text>
<text x="251.3" y="65.1">VCC</text>
<text x="199" y="66.9">Mini-SPOX</text>
<text x="261.3" y="69.7">J5</text>
<text x="261.9" y="72">Mini-SPOX</text>
<text x="78.1" y="83.9">74HC08</text>
<text x="79.5" y="81.6">U1A</text>
<text x="93.3" y="86.4">74HC08</text>
<text x="94.8" y="84.1">U1B</text>
<text x="108.5" y="94.1">74HC08</text>
<text x="110" y="91.7">U1D</text>
<text x="93.3" y="101.7">74HC08</text>
<text x="94.8" y="99.4">U1C</text>
<text x="192.9" y="101.9">VCC</text>
<text x="126.4" y="102.6">R1</text>
<text x="126.7" y="104.9">100k</text>
<text x="189.6" y="107.7">C3</text>
<text x="122.6" y="112">GND</text>
<text x="145.1" y="112.8">Q1</text>
<text x="187" y="110">0.1uF</text>
<text x="79.5" y="119.7">U2A</text>
<text x="145.4" y="115.1">IRLML2502</text>
<text x="189.4" y="119">U3</text>
<text x="192.5" y="115.8">GND</text>
<text x="199.8" y="119">LMC555</text>
<text x="231" y="119.1">R2</text>
<text x="246.7" y="116.6">Q2</text>
<text x="247" y="118.9">IRLML2502</text>
<text x="78.1" y="122">74HC08</text>
<text x="93.3" y="124.5">74HC08</text>
<text x="94.8" y="122.2">U2B</text>
<text x="145.1" y="123">Q3</text>
<text x="145.4" y="125.3">IRLML2502</text>
<text x="163.7" y="123.5">VCC</text>
<text x="189.7" y="122.8">TR</text>
<text x="198.8" y="123.9" transform="rotate(-90 198.8 123.9)">VCC</text>
<text x="205.1" y="122.8">Q</text>
<text x="217.6" y="123">R3</text>
<text x="217.7" y="125.3">10k</text>
<text x="229.1" y="121.5">100k</text>
<text x="110" y="129.8">U2D</text>
<text x="166.8" y="129.3">R4</text>
<text x="166.9" y="131.6">10k</text>
<text x="189.7" y="127.9">CV</text>
<text x="203.6" y="127.9">DIS</text>
<text x="217.6" y="130.6">R5</text>
<text x="242" y="129.8">GND</text>
<text x="94.8" y="137.5">U2C</text>
<text x="108.5" y="132.2">74HC08</text>
<text x="140.4" y="133.6">GND</text>
<text x="167.9" y="136.9">Q4</text>
<text x="189.7" y="133">R</text>
<text x="198.8" y="134.4" transform="rotate(-90 198.8 134.4)">GND</text>
<text x="202.9" y="133">THR</text>
<text x="217.8" y="132.9">100k</text>
<text x="93.3" y="139.8">74HC08</text>
<text x="126.4" y="140.7">R6</text>
<text x="126.7" y="143">100k</text>
<text x="168.2" y="139.2">IRLML2502</text>
<text x="186.7" y="142">C4</text>
<text x="218.4" y="142">C5</text>
<text x="163.3" y="147.6">GND</text>
<text x="186.9" y="144.3">0.1uF</text>
<text x="218.6" y="144.3">2.2uF</text>
<text x="122.6" y="150.1">GND</text>
<text x="196.3" y="151.4">GND</text>
<text x="42.3" y="157.2">R7</text>
<text x="42.6" y="159.6">100k</text>
<text x="50" y="157.2">R8</text>
<text x="50.2" y="159.6">100k</text>
<text x="57.6" y="157.2">R9</text>
<text x="57.8" y="159.6">100k</text>
<text x="65.3" y="157.2">R10</text>
<text x="65.4" y="159.6">100k</text>
<text x="72.9" y="157.2">R11</text>
<text x="73.1" y="159.6">100k</text>
<text x="38.8" y="165.3">GND</text>
<text x="46.4" y="165.3">GND</text>
<text x="54.1" y="165.3">GND</text>
<text x="61.7" y="165.3">GND</text>
<text x="69.3" y="165.3">GND</text>
<text x="160.3" y="164.9">Q5</text>
<text x="160.6" y="167.2">IRLML2502</text>
<text x="155.7" y="175.5">GND</text>
</g>
<g font-size="1.8" fill="#0000c2">
<text x="162.6" y="38.1">Power input 10-15V</text>
<text x="200.7" y="38.1">Input from sense boards</text>
<text x="246.4" y="38.1">Ouput to LEDs</text>
<text x="30.5" y="72.1">High signals to indicate TS inactive</text>
<text x="30.5" y="74.1">To comply with SCS short</text>
<text x="30.5" y="76.2">to ground detection requirement</text>
<text x="73.7" y="72.1">AND Gates</text>
<text x="73.7" y="74.1">Only light green light when all inputs are low</text>
<text x="73.7" y="76.2">Otherwise light blinking red light</text>
<text x="124.5" y="87.3">Double redundant AND gates and mosfets</text>
<text x="124.5" y="89.4">to comply with no single point of failure</text>
<text x="124.5" y="91.4">resulting in green light being lit requirement</text>
<text x="201.9" y="103.8">Red light blink timer</text>
<text x="201.9" y="105.9">3.1Hz frequency</text>
<text x="201.9" y="107.9">52% duty cycle</text>
<text x="38.1" y="168.1">Input pulldowns</text>
<text x="38.1" y="170.2">To comply with SCS open circuit detection requirement</text>
</g>
<g font-size="1.8">
<text x="219.6" y="45.7">GND</text>
<text x="216.3" y="48.3">Sense_1</text>
<text x="219.8" y="50.8">VCC</text>
<text x="245.1" y="50.8">RLED-</text>
<text x="217.8" y="58.4">AUX_1</text>
<text x="245.1" y="55.9">GLED-</text>
<text x="217.8" y="63.5">AUX_3</text>
<text x="217.8" y="61">AUX_2</text>
<text x="216.3" y="71.1">Sense_2</text>
<text x="219.6" y="68.6">GND</text>
<text x="219.8" y="66">VCC</text>
<text x="242.6" y="71.1">Dash_LED-</text>
<text x="30.5" y="86.4">Sense_1</text>
<text x="30.5" y="91.4">Sense_2</text>
<text x="30.5" y="99.1">AUX_1</text>
<text x="30.5" y="104.1">AUX_2</text>
<text x="144.3" y="105.4">GLED-</text>
<text x="30.5" y="109.2">AUX_3</text>
<text x="246" y="109.2">RLED-</text>
<text x="30.5" y="124.5">Sense_1</text>
<text x="30.5" y="129.5">Sense_2</text>
<text x="30.5" y="137.2">AUX_1</text>
<text x="30.5" y="142.2">AUX_2</text>
<text x="30.5" y="147.3">AUX_3</text>
<text x="159.5" y="157.5">Dash_LED-</text>
</g>
</svg>
